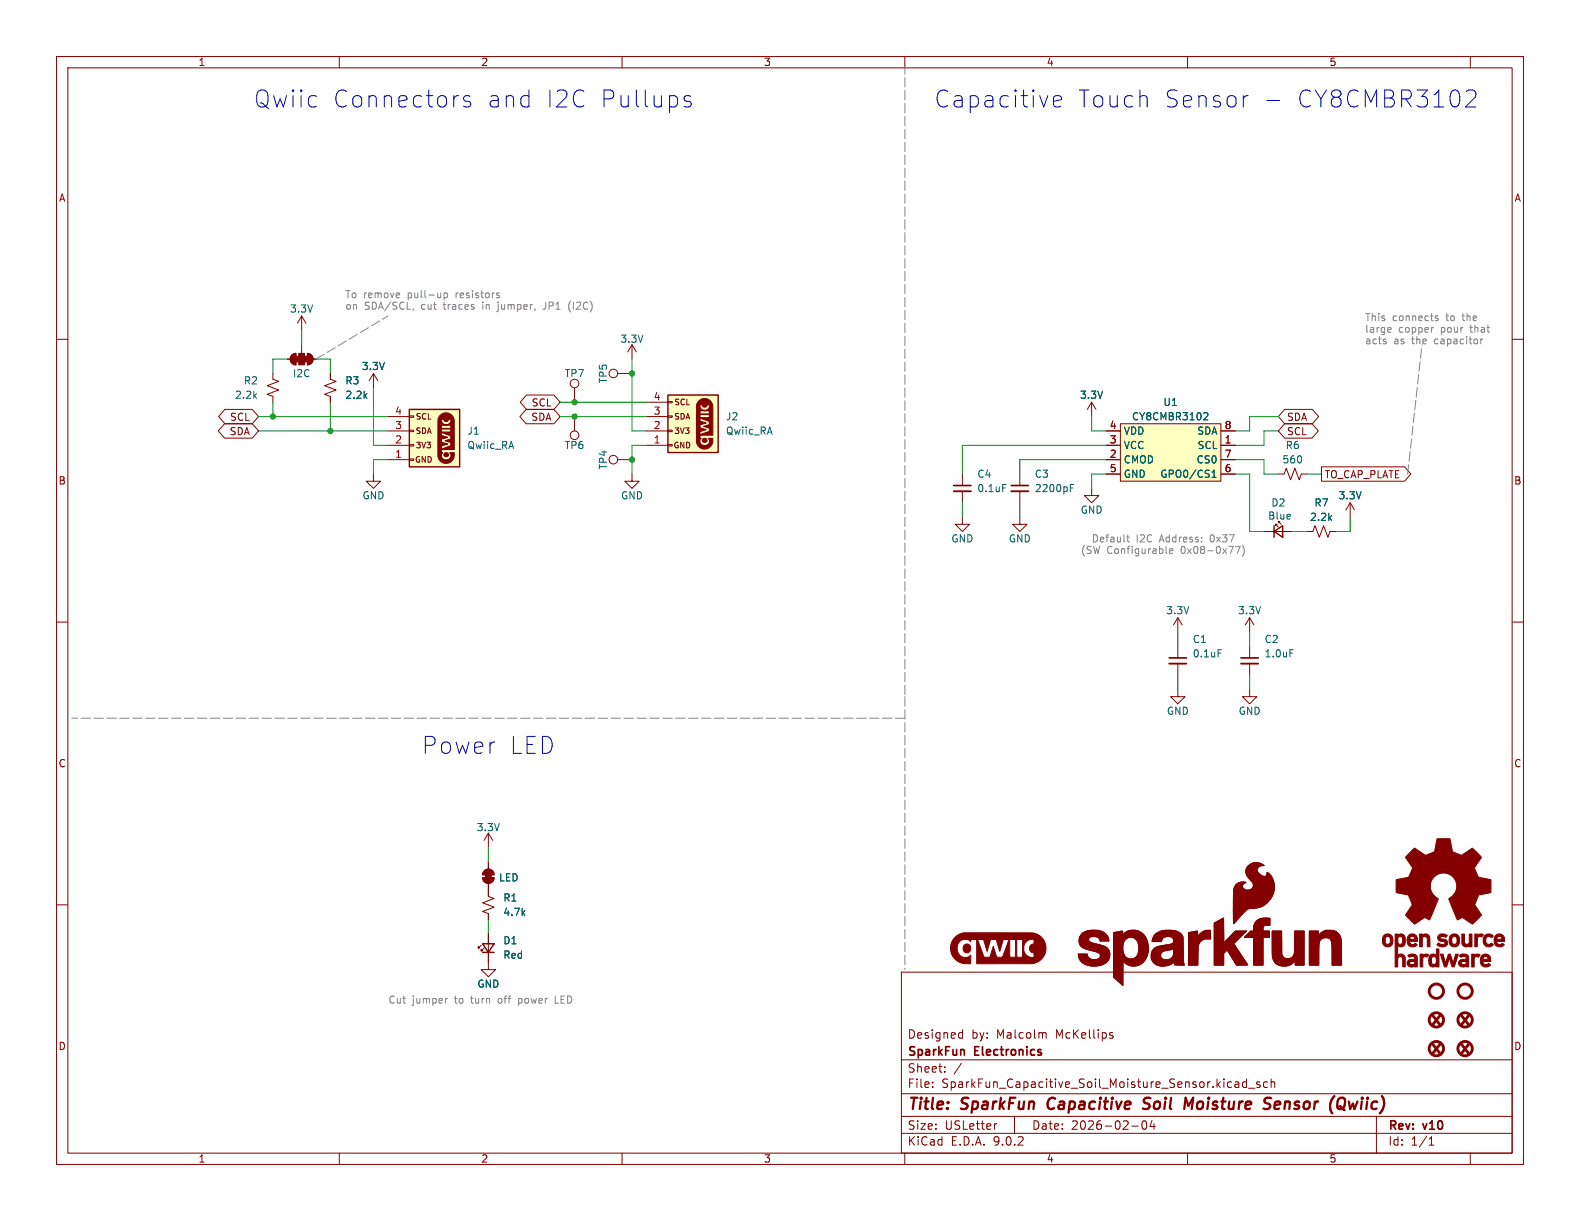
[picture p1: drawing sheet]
<svg xmlns="http://www.w3.org/2000/svg" width="279mm" height="216mm" viewBox="0 0 279 216" stroke-linecap="round" stroke-linejoin="round" font-family="sans-serif">
<g fill="none" stroke="#840000" stroke-width=".18">
<path d="M10 10h259.4v195.9h-259.4zM12 12h255.4v191.9h-255.4zM60 10v2M110 10v2M160 10v2M210 10v2M260 10v2M53.3 55.9l-.7 1.3M53.3 55.9l.8 1.3M53.3 55.9v2.5M10 60h2M48.3 66v1.1l1 .3-2.1 .8 2.1 .8-2.1 .7 1.1 .4v1"/>
<path d="M50.8 63.5h1.3M51.6 62.8l.7-.3v2a1.02 1.02 0 0 1-.9-.6 1.02 1.02 0 0 1 .2-1.1zM53.3 61v1.5M54.4 62.5a1.02 1.02 0 0 1 1 1 1.02 1.02 0 0 1-1 1zM54.6 63.5h1.3M101.6 68.6v2.5M111.8 61l-.8 1.2M111.8 61l.7 1.2M111.8 61v2.5M193 71.1l-.7 1.3M193 71.1l.8 1.3M193 71.1v2.6"/>
<path d="M267.4 60h2M170.2 83.8v2.1M170.2 86.9v2M180.3 91.4v1.3h1.3l-1.3 1.3-1.2-1.3h1.2M10 110h2M208.3 109.2l-.8 1.3M208.3 109.2l.7 1.3M208.3 109.2v2.6M221 109.2l-.8 1.3M221 109.2l.7 1.3M221 109.2v2.6M267.4 110h2"/>
<path d="M86.4 157.5v1l1 .4-2.1 .7 2.1 .8-2.1 .8 1.1 .3v1.1M86.4 147.3v2.6M86.4 147.3l-.8 1.3M86.4 147.3l.7 1.3M10 160h2M85.1 167.1l-.5 .5v-.2v.2h.2M85.6 167.6l-.5 .5v-.2v.2h.2M86.4 165.1v5.1M159.4 171.9h108v32h-108zM267.4 160h2M159.4 197.4h108M159.4 193.4h108"/>
<path d="M159.4 187.4h108M164.9 192.1v.2M164.9 191.4v.1M167.1 189.4v.2M167.1 188.7v.1M169.8 182.6l.4 .1M170 188l-1.3 1.9M170.2 182.1v1.5M170.2 183.5l-.4 .1M176.3 198.7l-.3 .1M179.4 197.4v3M184.6 182.6l.3 .1 .1 .1v.8"/>
<path d="M196.4 183.1l.4 .1 .1 .2-.3 .2h-.2M196.4 182.6l.4 .1M200.1 199.1h1.2M202.1 198.3l.2-.1a.81 .81 0 0 1 .6 .6 .81 .81 0 0 1-.3 .8l-.2 .1a.81 .81 0 0 1-.3-1.4zM203.7 198.1l-.3 1.1h.9M204.1 198.7v1M218.4 191.4h.6l.1 .9M218.4 192.2h.7M219.1 191.6l-.7 .2M220.4 191.4l-.4-.1-.3 .3v.4l.2 .2h.5M220.4 190.8v1.5M220.8 192.4h1.1"/>
<path d="M222.8 191.4l-.4-.1-.2 .2 .1 .2 .5 .2v.3h-.6M224.1 191.4l-.4-.1-.3 .3v.4l.2 .2h.5M224.8 191.4l.2-.1 .4 .1v.9M224.8 190.8v1.5M243.4 197.4v6.5M60 203.9v2M110 203.9v2M159.4 200.4h108M160 203.9v2M210 203.9v2M252.7 202.5h.9M252.7 201.4l.4-.4v1.5"/>
<path d="M260 203.9v2"/>
<circle cx="101.6" cy="67.8" r=".76"/>
</g>
<path d="M185.5 194.4a1.27 1.27 0 0 0 0 1.6M203.2 195.9a.85 .85 0 0 1-1.1 .1M203.2 194.1l-.7 .1a.46 .46 0 0 0-.2 .5 .46 .46 0 0 0 .3 .4l.5 .1M210.2 195.5l.8-1.4-.3 2M224.5 194.1l.3 .1M224.6 195.3v.4l-.1 .2M226.2 194.8l-.6 .1-.2 .9 .2 .3 .6-.1M226.4 195.2l-1 .2M237.5 194.1l.2 .1a1.41 1.41 0 0 1-.3 1.8l.4 .3" fill="none" stroke="#840000" stroke-width=".4"/>
<path d="M168.7 85.9h3" fill="none" stroke="#840000" stroke-width=".3"/>
<path d="M168.7 86.9h3" fill="none" stroke="#840000" stroke-width=".33"/>
<path d="M177.3 85.7h.6" fill="none" stroke="#006464" stroke-width=".18"/>
<circle cx="254" cy="175.3" r="1.27" fill="none" stroke="#840000" stroke-width=".51"/>
<g fill="#840000" stroke="#840000" stroke-width=".18">
<path d="M244.7 165.4a.97 .97 0 0 1 1.2-.1 .97 .97 0 0 1 .4 1.1 .94 .94 0 0 1-1 1 .94 .94 0 0 1-.8-1.1h.4a.5 .5 0 0 0 .5 .7 .5 .5 0 0 0 .5-.7 .49 .49 0 0 0-.5-.7 .49 .49 0 0 0-.5 .7h-.4v-.5z"/>
<path d="M246.7 165.2h.5v.2a.81 .81 0 0 1 .9-.2 .81 .81 0 0 1 .4 1v.1a.82 .82 0 0 1-.3 1 .82 .82 0 0 1-1-.1v1.7a.81 .81 0 0 1 1-.1 .81 .81 0 0 1 .3 1v1.2h-.4l-.1-1.2a.47 .47 0 0 0-.4-.7 .47 .47 0 0 0-.4 .7v1.2h-.5v-4.7h.5a.47 .47 0 0 0 .3 .7 .47 .47 0 0 0 .5-.6 .49 .49 0 0 0-.1-.7 .49 .49 0 0 0-.7 .1v.5h-.5z"/>
<path d="M249 169a.99 .99 0 0 1 1.2-.2 .99 .99 0 0 1 .4 1.2v1h-.4v-.2l-.3 .2a.78 .78 0 0 1-1.1-.8h.5a.47 .47 0 0 0 .5 .3 .47 .47 0 0 0 .4-.5 .76 .76 0 0 0-.9 .2h-.5a.77 .77 0 0 1 1-.6h.4a.48 .48 0 0 0-.3-.5 .48 .48 0 0 0-.6 .2z"/>
<path d="M249.1 165.4a.92 .92 0 0 1 1-.2 .92 .92 0 0 1 .6 .9v.4h-1.4a.65 .65 0 0 0 .4 .5 .65 .65 0 0 0 .7-.2l.2 .3a1.05 1.05 0 0 1-1.3 .2 1.05 1.05 0 0 1-.5-1.2h1.4a.47 .47 0 0 0-.5-.5 .47 .47 0 0 0-.4 .5h-.5z"/>
<path d="M251 165.2h.5v.2a.84 .84 0 0 1 1-.1 .84 .84 0 0 1 .4 1v1.1h-.5v-1.1a.48 .48 0 0 0-.4-.7 .48 .48 0 0 0-.5 .7v1.1h-.5z"/>
<path d="M251.1 168.7h.5v.2a.78 .78 0 0 1 1.1 0l-.4 .4a.53 .53 0 0 0-.6 0 .53 .53 0 0 0-.1 .7v1h-.5z"/>
<path d="M254 167.8h.5v3.2h-.5v-.2a.84 .84 0 0 1-1 0 .84 .84 0 0 1-.3-1h.4a.48 .48 0 0 0 .5 .7 .48 .48 0 0 0 .4-.7 .48 .48 0 0 0-.4-.7 .48 .48 0 0 0-.5 .7h-.4a.83 .83 0 0 1 .3-1 .83 .83 0 0 1 1 .1z"/>
<path d="M254.4 165.3l.3-.1h.6l.7 .2-.3 .4-.2-.1a.52 .52 0 0 0-.8 .1l.1 .2a1.01 1.01 0 0 1 1.2 .7 1.05 1.05 0 0 1-1.8 .5l-.1-.2 .3-.3a.7 .7 0 0 0 1.1 0l-.3-.2a.73 .73 0 0 1-.8-.3 .73 .73 0 0 1 0-.9z"/>
<path d="M254.7 168.7h.5l.4 1.5 .4-1a.37 .37 0 0 1 .1-.4 .37 .37 0 0 1 .4-.1l.5 1.5 .4-1.5h.5l-.7 2.3h-.4l-.5-1.6-.3 1.1a.39 .39 0 0 1-.2 .4 .39 .39 0 0 1-.4 .1z"/>
<path d="M256.6 165.3a.98 .98 0 0 1 1.2 0 .98 .98 0 0 1 .3 1.2 .92 .92 0 0 1-.9 .9 .92 .92 0 0 1-.9-1h.4a.49 .49 0 0 0 .6 .6 .49 .49 0 0 0 .4-.7 .49 .49 0 0 0-.5-.7 .49 .49 0 0 0-.5 .6v.2h-.4v-.7z"/>
<path d="M258.1 169a.97 .97 0 0 1 1.2-.3 .97 .97 0 0 1 .4 1.3v1h-.4v-.2a.81 .81 0 0 1-1.4-.5h.5a.48 .48 0 0 0 .5 .3 .48 .48 0 0 0 .4-.6h-.7l-.2 .3h-.5a.77 .77 0 0 1 1-.7h.4a.48 .48 0 0 0-.3-.5 .48 .48 0 0 0-.6 .2z"/>
<path d="M258.5 165.2h.5v.9a.52 .52 0 0 0 .1 .7 .52 .52 0 0 0 .7 0v-1.6h.5v2.2h-.5v-.2l-.3 .2a.79 .79 0 0 1-1-.5z"/>
<path d="M249.7 150.4l.5-.4 1.5 1a.58 .58 0 0 0 .9 0l.7-.3a.61 .61 0 0 0 .5-.8l.3-1.6h2.2l.1 .1 .4 1.7a.58 .58 0 0 0 .6 .7l.7 .3a.58 .58 0 0 0 .9-.2l1.4-.9 1.6 1.6-1.2 1.9 .6 1.6 2.3 .5v1.8a.36 .36 0 0 1-.1 .4 .36 .36 0 0 1-.4 .1l-1.7 .4-.5 1.2a.61 .61 0 0 0 .1 1l.9 1.3-1.6 1.6-1.6-1a.52 .52 0 0 0-.8 .1l-.2 .1a.34 .34 0 0 1-.3-.4l-1.3-3.3a2.36 2.36 0 0 0 1.3-3 2.36 2.36 0 0 0-3-1.4 2.36 2.36 0 0 0-1.4 3l.3 .7 .6 .5a.38 .38 0 0 1 .3 .2 .38 .38 0 0 1-.1 .5l-1.4 3.2-.9-.3-1.7 1.1-1.5-1.4a.3 .3 0 0 1-.2-.3 .3 .3 0 0 1 .3-.3l.9-1.4-.5-1.3a.6 .6 0 0 0-.7-.6l-1.6-.3v-2.2l2.1-.5 .6-1.2a.48 .48 0 0 0 0-.7l-1.1-1.6z"/>
<path d="M260.2 168.7h.5v.3a.69 .69 0 0 1 1-.1 .66 .66 0 0 1-.8 .3l-.2 .4v1.4h-.5z"/>
<path d="M260.8 165.2h.4v.2l.5-.3 .4 .1 .2 .1-.1 .2a.27 .27 0 0 1-.5 .1l-.4 .2-.1 1.6h-.4z"/>
<path d="M262.1 168.9a.98 .98 0 0 1 1.2 0 .98 .98 0 0 1 .3 1.1h-1.4a.58 .58 0 0 0 .4 .6 .58 .58 0 0 0 .7-.2l.3 .2a1.05 1.05 0 0 1-1.3 .3 1.05 1.05 0 0 1-.5-1.3h1.4a.47 .47 0 0 0-.5-.5 .47 .47 0 0 0-.5 .5h-.4z"/>
<path d="M262.6 165.4a1.05 1.05 0 0 1 1.5 .1l-.3 .3a.63 .63 0 0 0-.9-.1 .63 .63 0 0 0-.1 .9 .57 .57 0 0 0 1 .1l.2 .3a1.04 1.04 0 0 1-1.3 .2 1.04 1.04 0 0 1-.4-1.3z"/>
<path d="M264.6 165.3a.99 .99 0 0 1 1.1 0 .99 .99 0 0 1 .4 1.2h-1.4a.64 .64 0 0 0 1 .3l.1 .1a.27 .27 0 0 1 .1 .3 .27 .27 0 0 1-.3 .2 1.03 1.03 0 0 1-1.1-.2 1.03 1.03 0 0 1-.3-1.1h1.4a.47 .47 0 0 0-.5-.5 .47 .47 0 0 0-.4 .5h-.5z"/>
<path d="M53.8 63h.6v1h-.6z"/>
<path d="M54.4 62.5a1.02 1.02 0 0 1 1 1 1.02 1.02 0 0 1-1 1z"/>
<path d="M52.8 62.5h1v2h-1z"/>
<path d="M52.3 63h.5v1h-.5z"/>
<path d="M51.6 62.8l.7-.3v2a1.02 1.02 0 0 1-.9-.6 1.02 1.02 0 0 1 .2-1.1z"/>
<path d="M168.9 165.7l.5-.4 1-.4 12 .1a2.74 2.74 0 0 1 2.6 2.6 2.74 2.74 0 0 1-2.4 2.8h-9.9v-4.3h.2l1.1 3.2h1l.6-2 .7 2h4.5v-1.6h.2a1.51 1.51 0 0 0 1.8 1.6l.1-.8a.76 .76 0 0 1-.8-.8 .76 .76 0 0 1 .8-.8l-.1-.8a1.54 1.54 0 0 0-1.8 1.6h-.2v-1.6h-1v3.2h-.2v-3.2h-1v3.2h-1.3l1.1-3.2h-1l-.6 2.1-.6-2.1h-1l-.6 2.1-.6-1.7a.36 .36 0 0 0-.1-.4 .36 .36 0 0 0-.4 0h-1.8v.4a1.44 1.44 0 0 0-1.8-.2 1.44 1.44 0 0 0-.6 1.8 1.38 1.38 0 0 0 .9 1.1 1.38 1.38 0 0 0 1.5-.3v1.5a2.87 2.87 0 0 1-2.9-.9 2.87 2.87 0 0 1-.5-3z"/>
<circle cx="171" cy="167.7" r=".75"/>
</g>
<path d="M85.3 166.9h2.1l-1 1.5zM85.3 168.4h2.1" fill="none" stroke="#840000" stroke-width=".25"/>
<path d="M198.1 74.9h17.8v10.2h-17.8z" fill="#ffffc2"/>
<path d="M195.6 76.2h2.5M195.6 78.7h2.5M198.1 74.9h17.8v10.2h-17.8zM215.9 76.2h2.5M215.9 78.7h2.5M195.6 81.3h2.5M195.6 83.8h2.5M215.9 81.3h2.5M215.9 83.8h2.5" fill="none" stroke="#840000" stroke-width=".18"/>
<path d="M213.1 73h.4l.1 .3-.8 .9h.8M214.3 84.4h.7M214.3 83.5l.4-.4v1.3" fill="none" stroke="#006464" stroke-width=".18"/>
<path d="M118.1 69.9h8.9v10.1h-8.9z" fill="#ffffc2"/>
<g fill="#840000" stroke="#840000" stroke-width=".18">
<path d="M123.6 70.8a1.46 1.46 0 0 1 2.4 .9l.1 5.3h-2.3l1.6-.7v-.6l-1-.3 1-.3v-2.4h-.8v-.2a.8 .8 0 0 0 .9-.9h-.5a.4 .4 0 0 1-.4 .4 .4 .4 0 0 1-.4-.4h-.4a.82 .82 0 0 0 .8 .9v.2h-.8v.5h1.6v.1h-1.6v.6h1.6v.6l-1.6-.6v.6l1.1 .3-1.1 .3v.5l1.1 .4-1.1 .3v1.2h.2a.79 .79 0 0 0 .1 1.1 .79 .79 0 0 0 1 0 .79 .79 0 0 0 .1-1.1h.9a1.49 1.49 0 0 1-1.1 1.9 1.49 1.49 0 0 1-1.8-1.2v-6.5z"/>
<path d="M85.9 154.4h1v1h-1z"/>
<path d="M85.3 155.2h2.1a1.02 1.02 0 0 1-1 1 1.02 1.02 0 0 1-1.1-1z"/>
<path d="M85.6 154a1.02 1.02 0 0 1 1.1-.2 1.02 1.02 0 0 1 .7 .9h-2.1z"/>
<circle cx="124.6" cy="77.9" r=".4"/>
</g>
<path d="M118.1 69.9h8.9v10.1h-8.9z" fill="none" stroke="#840000" stroke-width=".25"/>
<g fill="none" stroke="#840000" stroke-width=".18">
<path d="M114.3 71.1h3.8M114.3 73.7h3.8M114.3 76.2h3.8M114.3 78.7h3.8M118.1 71h.8v.2h-.8zM118.1 73.5h.8v.3h-.8zM118.1 76.1h.8v.2h-.8zM118.1 78.6h.8v.3h-.8zM193 86.4v1.2h1.3l-1.3 1.3-1.2-1.3h1.2M85.3 155.2h2.1a1.02 1.02 0 0 1-1 1 1.02 1.02 0 0 1-1.1-1zM85.6 154a1.02 1.02 0 0 1 1.1-.2 1.02 1.02 0 0 1 .7 .9h-2.1zM86.4 152.4v1.3"/>
<path d="M86.4 156.2v1.3M86.4 170.2v1.3h1.2l-1.2 1.2-1.3-1.2h1.3"/>
</g>
<path d="M72.4 72.4h8.9v10.2h-8.9z" fill="#ffffc2"/>
<g fill="#840000" stroke="#840000" stroke-width=".18">
<path d="M77.9 73.4a1.46 1.46 0 0 1 2.4 .9v5.2h-2.2l1.6-.7v-.5l-1-.4 1-.3v-2.4h-.8v-.1a.8 .8 0 0 0 .8-1h-.4a.4 .4 0 0 1-.4 .4 .4 .4 0 0 1-.4-.4h-.5a.82 .82 0 0 0 .9 1v.1h-.8v.5h1.6v.1h-1.6v.6h1.6v.7l-1.6-.6v.5l1.1 .3-1.1 .4v.5l1.1 .3-1.1 .3v1.2h.2a.79 .79 0 0 0 .1 1.1 .79 .79 0 0 0 1 0 .79 .79 0 0 0 .1-1.1h.8a1.49 1.49 0 0 1-1.1 1.9 1.49 1.49 0 0 1-1.8-1.2v-6.5z"/>
<path d="M191.2 165.3a3.7 3.7 0 0 1 4.3-.2l.5 .7 .1 .6h-1.6a1.16 1.16 0 0 0-1.7-.7 .55 .55 0 0 0-.3 .6 .55 .55 0 0 0 .6 .4l1 .3a2.36 2.36 0 0 1 2.1 1.4 2.05 2.05 0 0 1-2.2 2.4 3.3 3.3 0 0 1-3.1-1.1l-.2-1h1.6a1.25 1.25 0 0 0 1 1 1.25 1.25 0 0 0 1.3-.7 .74 .74 0 0 0-.8-.7l-.4-.1a3.1 3.1 0 0 1-2.5-1.2l-.1-.9z"/>
<path d="M196.9 164.9l1.6-.3v.8a2.5 2.5 0 0 1 2.6-.8 2.5 2.5 0 0 1 1.8 2 3.1 3.1 0 0 1-2.3 4.2 2.38 2.38 0 0 1-2-.9v4.4l-1.7-1.5v-5.1h1.6a1.53 1.53 0 0 0 1.9 1.8 2.11 2.11 0 0 0 .9-2.7 1.39 1.39 0 0 0-1.7-1 1.39 1.39 0 0 0-1 1.6l-.1 .3h-1.6z"/>
<path d="M204.3 165.1a4.1 4.1 0 0 1 4.4-.1l.5 .7 .1 4.1 .1 .9-1.7-.1-.1-.5a2.79 2.79 0 0 1-3.8-.1l-.2-.5v-.6h1.6a.98 .98 0 0 0 1.5 .8 1.57 1.57 0 0 0 .8-1.9l-.6 .2a1.89 1.89 0 0 0-1.6 .6l-.1 .3h-1.6a1.78 1.78 0 0 1 1.9-1.7l.5-.1a1.43 1.43 0 0 0 1.6-.6 .79 .79 0 0 0-1-.9 .96 .96 0 0 0-1.2 .9h-1.7l.2-.8z"/>
<path d="M210.2 164.9l1.5-.3 .1 1.1a2.13 2.13 0 0 1 2.3-1.2v1.5h-.5a1.6 1.6 0 0 0-1.7 2l-.1 2.7h-1.6z"/>
<path d="M214.7 163.2l1.7-.9v4.4l2.1-2.1h1.9l-2.2 2.3 2.4 3.7-1.9 .1-1.7-2.7-.6 .6v2.1h-1.7z"/>
<path d="M220.7 153.1a2.13 2.13 0 0 1 2.9-.1 .91 .91 0 0 0-1.3 1 1.28 1.28 0 0 0 1.6 .8l.1-.4a.78 .78 0 0 1 .8 .5 3.9 3.9 0 0 1-.1 4.1 3.9 3.9 0 0 1-3.8 1.6 8.1 8.1 0 0 0-2.5 2.4l-.3 .3v-4.2a4.1 4.1 0 0 1 .5-2.7 1.84 1.84 0 0 1 1.7-.4 .68 .68 0 0 0-.6 .8 .68 .68 0 0 0 .7 .6 .93 .93 0 0 0 1.2-.5 .93 .93 0 0 0-.4-1.2 1.79 1.79 0 0 1-.5-2.6z"/>
<path d="M222.1 163a2.63 2.63 0 0 1 2.5-.6v1.2h-.4a.61 .61 0 0 0-.7 .1 .61 .61 0 0 0-.1 .6v.3h1.1v1.2h-1.1v4.9h-1.7v-4.9h-1.7l1.2-1.2h.5l.1-1.1z"/>
<path d="M225 164.6h1.6l.1 4.1a1.18 1.18 0 0 0 1.4 .8 1.18 1.18 0 0 0 .8-1.5v-3.4h1.7v6.1h-1.6v-.9a2.34 2.34 0 0 1-3.7 .2l-.3-1z"/>
<path d="M231.5 164.6h1.6v.9a2.42 2.42 0 0 1 2.7-1 2.32 2.32 0 0 1 1.4 2.7v3.5h-1.6l-.1-3.2a1.42 1.42 0 0 0-.7-1.7 1.22 1.22 0 0 0-1.6 1.4v3.5h-1.7z"/>
<circle cx="78.9" cy="80.4" r=".4"/>
</g>
<path d="M72.4 72.4h8.9v10.2h-8.9zM225.3 94l1.5-1v2zM225.3 93v2" fill="none" stroke="#840000" stroke-width=".25"/>
<g fill="none" stroke="#840000" stroke-width=".18">
<path d="M39.7 74.9h4.9l1.1 1.3-1.1 1.3h-4.9l-1.1-1.3zM39.8 72.4h4.8l1.1 1.3-1.1 1.2h-4.8l-1.1-1.2zM58.4 66v1.1l1 .3-2 .8 2 .8-2 .7 1 .4v1M66 66l-.7 1.3M66 66l.8 1.3M66 66v2.6M68.6 73.7h3.8M68.6 76.2h3.8M68.6 78.7h3.8M72.4 73.5h.8v.3h-.8zM72.4 76.1h.8v.2h-.8zM72.4 78.6h.8v.3h-.8z"/>
<path d="M93 72.4h4.9l1.2 1.3-1.2 1.2h-4.9l-1.1-1.2zM93.1 69.8h4.8l1.2 1.3-1.2 1.3h-4.8l-1.1-1.3zM101.6 73.7v2.5M109.2 66h2.6M195.6 76.2h2.5M195.6 78.7h2.5M215.9 76.2h2.5M215.9 78.7h2.5M227.2 72.4h4.9l1.1 1.3-1.1 1.2h-4.9l-1.1-1.2zM227.2 74.9h4.8l1.1 1.3-1.1 1.3h-4.8l-1.1-1.3zM66 83.8v1.3h1.3l-1.3 1.3-1.2-1.3h1.2M68.6 81.3h3.8"/>
<path d="M72.4 81.2h.8v.2h-.8zM109.2 81.3h2.6M111.8 83.8v1.3h1.2l-1.2 1.3-1.3-1.3h1.3M170.2 91.4v1.3h1.2l-1.2 1.3-1.3-1.3h1.3M180.3 83.8v2.1M180.3 86.9v2M195.6 81.3h2.5M195.6 83.8h2.5M215.9 81.3h2.5M215.9 83.8h2.5M223.5 94h5.1M225.6 93v-.3h.2h-.2l.5 .5"/>
<path d="M226.1 83.8h1l.4-1 .7 2 .8-2 .7 2 .4-1h1M231.1 94h1.1l.3-1 .8 2 .8-2 .7 2 .4-1h1M233.7 82.5h14.7l1.1 1.3-1.1 1.3h-14.7zM238.8 88.9l.7 1.3M238.8 88.9l-.8 1.3M238.8 88.9v2.5M208.3 114.3v2M208.3 117.3v2.1M221 114.3v2M221 117.3v2.1M208.3 121.9v1.3h1.2l-1.2 1.3-1.3-1.3h1.3M221 121.9v1.3h1.2l-1.2 1.3-1.3-1.3h1.3"/>
<path d="M86.4 152.4v1.3M86.4 156.2v2.3M86.4 161.5v1.1M86.4 165.1v1.8M86.4 168.4v1.8"/>
<circle cx="101.6" cy="77" r=".76"/>
<circle cx="108.5" cy="66" r=".76"/>
<circle cx="108.5" cy="81.3" r=".76"/>
</g>
<path d="M178.8 85.9h3.1M206.8 116.3h3M219.5 116.3h3" fill="none" stroke="#840000" stroke-width=".3"/>
<path d="M178.8 86.9h3.1M206.8 117.3h3M219.5 117.3h3" fill="none" stroke="#840000" stroke-width=".33"/>
<path d="M213.1 73h.4l.1 .3-.8 .9h.8M189.3 86.3h.4M189.3 85.7h.6M214.3 84.4h.7M214.3 83.5l.4-.4v1.3M215.4 114.9h.6M228.1 114.9h.6" fill="none" stroke="#006464" stroke-width=".18"/>
<circle cx="259.1" cy="175.3" r="1.27" fill="none" stroke="#840000" stroke-width=".51"/>
<path d="M160 11.4v111.8M55.9 63.5l12.7-7.6M248.9 83.8l2.6-22.8M160 127h-147.3M160 123.2v48.3" fill="none" stroke="#848484" stroke-width=".18" stroke-dasharray="1.7 .6"/>
<g fill="none" stroke="#009600" stroke-width=".18">
<path d="M53.3 58.4v2.6M45.7 73.7h22.9M45.7 76.2h22.9M48.3 71.1v2.6M50.8 63.5h-2.5v2.5M55.9 63.5h2.5v2.5M58.4 71.1v5.1M66 68.6v10.1h2.6M99.1 73.7h15.2M99.1 71.1h15.2M111.8 63.5v12.7h2.5M114.3 78.7h-2.5v5.1"/>
<path d="M193 73.7v2.5h2.6M195.6 78.7h-25.4v5.1M226.1 73.7h-5.1v2.5h-2.6M226.1 76.2h-2.6v2.5h-5.1M68.6 81.3h-2.6v2.5M170.2 88.9v2.5M180.3 88.9v2.5M195.6 81.3h-15.3v2.5M195.6 83.8h-2.6v2.6M218.4 83.8h2.6v10.2h2.5M218.4 81.3h5.1v2.5h2.6M228.6 94h2.5"/>
<path d="M231.1 83.8h2.6M238.8 91.4v2.6h-2.6M208.3 111.8v2.5M208.3 119.4v2.5M221 111.8v2.5M221 119.4v2.5M86.4 149.9v2.5M86.4 162.6v2.5"/>
</g>
<path d="M83.1 17.1l-.7-.2-.3 .2-.1 .2 .1 .5 1 .3 .1 .2-.1 .5-.3 .1h-.6l-.2-.1M122.1 17.1l-.7-.2-.3 .2-.1 .2 .1 .5 1 .3 .1 .2-.1 .5-.3 .1h-.6l-.2-.1M186.3 17.9l1.4-.3-.1-.5-.3-.2h-.6l-.3 .2-.1 .2v1.2l.1 .3 .3 .1h.6l.3-.1M220.7 16.9l-.6 .2M224 17.8h2.3M259.7 15.9h.7a.81 .81 0 0 1 .5 1.3l-1.8 1.7h1.9" fill="none" stroke="#0000c2" stroke-width=".18"/>
<g fill="none" stroke="#848484" stroke-width=".18">
<path d="M73.1 54.6l-.1 .3M78.5 51.8v1.3M78.5 51.9l.4-.1 .2 .2-.1 .6h-.5M88 51.8l.3 .1M88 52.2l.3 .1v.2l-.1 .1h-.3M88.1 54.9l-.2 .2M96.4 54.5l-.4 .2M100.9 53.2a1.46 1.46 0 0 0 0 2M245.6 57.9l.3 .1 .1 .2-.6 .1M245.9 58.7h-.3M253.5 57.9l-.2 .1M253.8 56.1l.5 .4-.1 .2-.4-.1"/>
<path d="M254.3 55.9h-.3l-.2 .1M261.8 59.9v.9M262.2 59.9l-.4 .3M245.1 60.4v.3M199.2 95h.5M199.4 94.6v1l.3 .2M206.3 97.8l.1 .1M206.8 97.4l.6-.1-.1-.2-.3-.1-.2 .2 .1 .6h.4M218.5 96.6h.8l-.5 1.3M219.7 96.4a1.46 1.46 0 0 1 0 2M79.1 176.5l-.2 .1M91.7 176.5v1.3"/>
<path d="M91.7 177.3l.1 .1M91.8 176.5l-.1 .1M98.2 176.1v1.3h.6"/>
</g>
<g fill="#009600" stroke="#009600" stroke-width=".18">
<circle cx="48.3" cy="73.7" r=".46"/>
<circle cx="111.8" cy="66" r=".46"/>
<circle cx="101.6" cy="73.7" r=".46"/>
<circle cx="101.6" cy="71.1" r=".46"/>
<circle cx="111.8" cy="81.3" r=".46"/>
<circle cx="58.4" cy="76.2" r=".46"/>
</g>
<g font-size="4.2" fill="#0000c2">
<text x="44.9" y="19.3">Qwiic</text>
<text x="58.7" y="19.3">Connectors</text>
<text x="85.9" y="19.3">and</text>
<text x="96.2" y="19.3">I2C</text>
<text x="105.6" y="19.3">Pullups</text>
<text x="165.2" y="19.3">Capacitive</text>
<text x="190.5" y="19.3">Touch</text>
<text x="205.6" y="19.3">Sensor</text>
<text x="228.8" y="19.3">CY8CMBR3102</text>
<text x="74.6" y="133.6">Power</text>
<text x="90" y="133.6">LED</text>
</g>
<g font-size="3.5" fill="#840000">
<text x="252.5" y="182.1">x</text>
<text x="257.6" y="182.1">x</text>
<text x="252.5" y="187.2">x</text>
<text x="257.6" y="187.2">x</text>
</g>
<g font-size="2.8" fill="#840000">
<text x="160.4" y="196.8">Title:</text>
<text x="170.1" y="196.8">SparkFun</text>
<text x="186.1" y="196.8">Capacitive</text>
<text x="203.8" y="196.8">Soil</text>
<text x="211.9" y="196.8">Moisture</text>
<text x="226.8" y="196.8">Sensor</text>
<text x="239.2" y="196.8">(Qwiic)</text>
</g>
<g font-size="2.1" fill="#840000">
<text x="160.4" y="183.9">Designed</text>
<text x="171.8" y="183.9">by:</text>
<text x="176.3" y="183.9">Malcolm</text>
<text x="186.9" y="183.9">McKellips</text>
<text x="160.4" y="189.9">Sheet:</text>
<text x="160.4" y="187.1">SparkFun</text>
<text x="172.4" y="187.1">Electronics</text>
<text x="160.4" y="192.6">File:</text>
<text x="166.5" y="192.6">SparkFun_Capacitive_Soil_Moisture_Sensor.kicad_sch</text>
<text x="160.4" y="202.8">KiCad</text>
<text x="160.4" y="200">Size:</text>
<text x="167.1" y="200">USLetter</text>
<text x="168.1" y="202.8">E.D.A.</text>
<text x="175.7" y="202.8">9.0.2</text>
<text x="182.4" y="200">Date:</text>
<text x="189.4" y="200">2026-02-04</text>
<text x="245.4" y="200.2">Rev:</text>
<text x="245.4" y="202.8">Id:</text>
<text x="249.5" y="202.8">1/1</text>
<text x="251.8" y="200.2">v10</text>
</g>
<g font-size="1.8" fill="#840000">
<text x="35" y="11.9">1</text>
<text x="85" y="11.9">2</text>
<text x="135" y="11.9">3</text>
<text x="185" y="11.9">4</text>
<text x="235" y="11.9">5</text>
<text x="10.3" y="35.9">A</text>
<text x="267.7" y="35.9">A</text>
<text x="40.5" y="77.2">SDA</text>
<text x="40.6" y="74.6">SCL</text>
<text x="93.9" y="74.6">SDA</text>
<text x="93.9" y="72.1">SCL</text>
<text x="227.5" y="74.6">SDA</text>
<text x="227.5" y="77.2">SCL</text>
<text x="10.3" y="85.9">B</text>
<text x="234.2" y="84.8">TO_CAP_PLATE</text>
<text x="267.7" y="85.9">B</text>
<text x="10.3" y="135.9">C</text>
<text x="267.7" y="135.9">C</text>
<text x="10.3" y="185.9">D</text>
<text x="267.7" y="185.9">D</text>
<text x="35" y="205.8">1</text>
<text x="85" y="205.8">2</text>
<text x="135" y="205.8">3</text>
<text x="185" y="205.8">4</text>
<text x="235" y="205.8">5</text>
</g>
<g font-size="1.8" fill="#848484">
<text x="61" y="52.9">To remove</text>
<text x="72.2" y="52.9">pull-up</text>
<text x="80.9" y="52.9">resistors</text>
<text x="61" y="55">on</text>
<text x="64.4" y="55">SDA/SCL,</text>
<text x="74.6" y="55">cut</text>
<text x="78.7" y="55">traces</text>
<text x="85.8" y="55">in</text>
<text x="88.7" y="55">jumper,</text>
<text x="97" y="55">JP1</text>
<text x="101.6" y="55">(I2C)</text>
<text x="241.3" y="57">This</text>
<text x="241.3" y="59">large</text>
<text x="246.2" y="57">connects</text>
<text x="247.3" y="59">copper</text>
<text x="254.9" y="59">pour</text>
<text x="255.9" y="57">to</text>
<text x="258.9" y="57">the</text>
<text x="260.3" y="59">that</text>
<text x="241.3" y="61.1">acts</text>
<text x="246.5" y="61.1">as</text>
<text x="249.8" y="61.1">the</text>
<text x="253.9" y="61.1">capacitor</text>
<text x="191" y="98.2">(SW</text>
<text x="193" y="96.1">Default</text>
<text x="195.7" y="98.2">Configurable</text>
<text x="200.9" y="96.1">I2C</text>
<text x="205.2" y="96.1">Address:</text>
<text x="208.9" y="98.2">0x08-0x77)</text>
<text x="214.3" y="96.1">0x37</text>
<text x="68.6" y="177.6">Cut</text>
<text x="72.9" y="177.6">jumper</text>
<text x="80.5" y="177.6">to</text>
<text x="83.6" y="177.6">turn</text>
<text x="88.6" y="177.6">off</text>
<text x="92.3" y="177.6">power</text>
<text x="99" y="177.6">LED</text>
</g>
<g font-size="1.8" fill="#006464">
<text x="51.2" y="55.5">3.3V</text>
<text x="63.9" y="65.6">3.3V</text>
<text x="109.6" y="60.8">3.3V</text>
<text x="41.5" y="70.7">2.2k</text>
<text x="43" y="68.2">R2</text>
<text x="51.7" y="66.9">I2C</text>
<text x="61" y="68.2">R3</text>
<text x="61" y="70.7">2.2k</text>
<text x="99.8" y="66.9">TP7</text>
<text x="107.5" y="67.9" transform="rotate(-90 107.5 67.9)">TP5</text>
<text x="190.9" y="70.7">3.3V</text>
<text x="205.6" y="72">U1</text>
<text x="82.6" y="77.1">J1</text>
<text x="128.3" y="74.5">J2</text>
<text x="128.3" y="77.1">Qwiic_RA</text>
<text x="198.6" y="77.1">VDD</text>
<text x="200.1" y="74.5">CY8CMBR3102</text>
<text x="211.6" y="77.1">SDA</text>
<text x="82.6" y="79.6">Qwiic_RA</text>
<text x="99.8" y="79.6">TP6</text>
<text x="107.5" y="83.1" transform="rotate(-90 107.5 83.1)">TP4</text>
<text x="198.6" y="79.6">VCC</text>
<text x="198.6" y="82.1">CMOD</text>
<text x="211.5" y="82.1">CS0</text>
<text x="211.7" y="79.6">SCL</text>
<text x="226.7" y="82.1">560</text>
<text x="227.3" y="79.6">R6</text>
<text x="64" y="88.5">GND</text>
<text x="109.7" y="88.5">GND</text>
<text x="172.7" y="84.7">C4</text>
<text x="172.7" y="87.2">0.1uF</text>
<text x="182.9" y="84.7">C3</text>
<text x="182.9" y="87.2">2200pF</text>
<text x="198.6" y="84.7">GND</text>
<text x="205.1" y="84.7">GPO0/CS1</text>
<text x="224.7" y="89.8">D2</text>
<text x="232.3" y="89.8">R7</text>
<text x="236.6" y="88.5">3.3V</text>
<text x="191" y="91">GND</text>
<text x="224.2" y="92.1">Blue</text>
<text x="231.6" y="92.3">2.2k</text>
<text x="168.1" y="96.1">GND</text>
<text x="178.3" y="96.1">GND</text>
<text x="206.1" y="108.8">3.3V</text>
<text x="210.8" y="113.9">C1</text>
<text x="218.8" y="108.8">3.3V</text>
<text x="223.5" y="113.9">C2</text>
<text x="210.8" y="116.4">0.1uF</text>
<text x="223.5" y="116.4">1.0uF</text>
<text x="206.2" y="126.6">GND</text>
<text x="218.9" y="126.6">GND</text>
<text x="84.2" y="147.2">3.3V</text>
<text x="88.1" y="156.1">LED</text>
<text x="88.9" y="159.6">R1</text>
<text x="88.9" y="162.2">4.7k</text>
<text x="88.9" y="167.2">D1</text>
<text x="88.9" y="169.7">Red</text>
<text x="84.3" y="174.9">GND</text>
</g>
<g font-size="1.8" fill="#a90000">
<text x="115.5" y="70.9">4</text>
<text x="69.8" y="73.4">4</text>
<text x="69.8" y="75.9">3</text>
<text x="115.5" y="73.4">3</text>
<text x="115.5" y="75.9">2</text>
<text x="196.1" y="75.9">4</text>
<text x="216.5" y="75.9">8</text>
<text x="69.8" y="78.5">2</text>
<text x="69.8" y="81">1</text>
<text x="115.5" y="78.5">1</text>
<text x="196.1" y="78.5">3</text>
<text x="196.1" y="81">2</text>
<text x="196.1" y="83.6">5</text>
<text x="216.5" y="78.5">1</text>
<text x="216.5" y="81">7</text>
<text x="216.5" y="83.6">6</text>
</g>
<g font-size="1.4" fill="#840000">
<text x="119.1" y="71.8">SCL</text>
<text x="73.4" y="76.9">SDA</text>
<text x="73.4" y="74.4">SCL</text>
<text x="119.1" y="74.4">SDA</text>
<text x="119.1" y="76.9">3V3</text>
<text x="73.3" y="82">GND</text>
<text x="73.4" y="79.5">3V3</text>
<text x="119" y="79.5">GND</text>
</g>
</svg>
